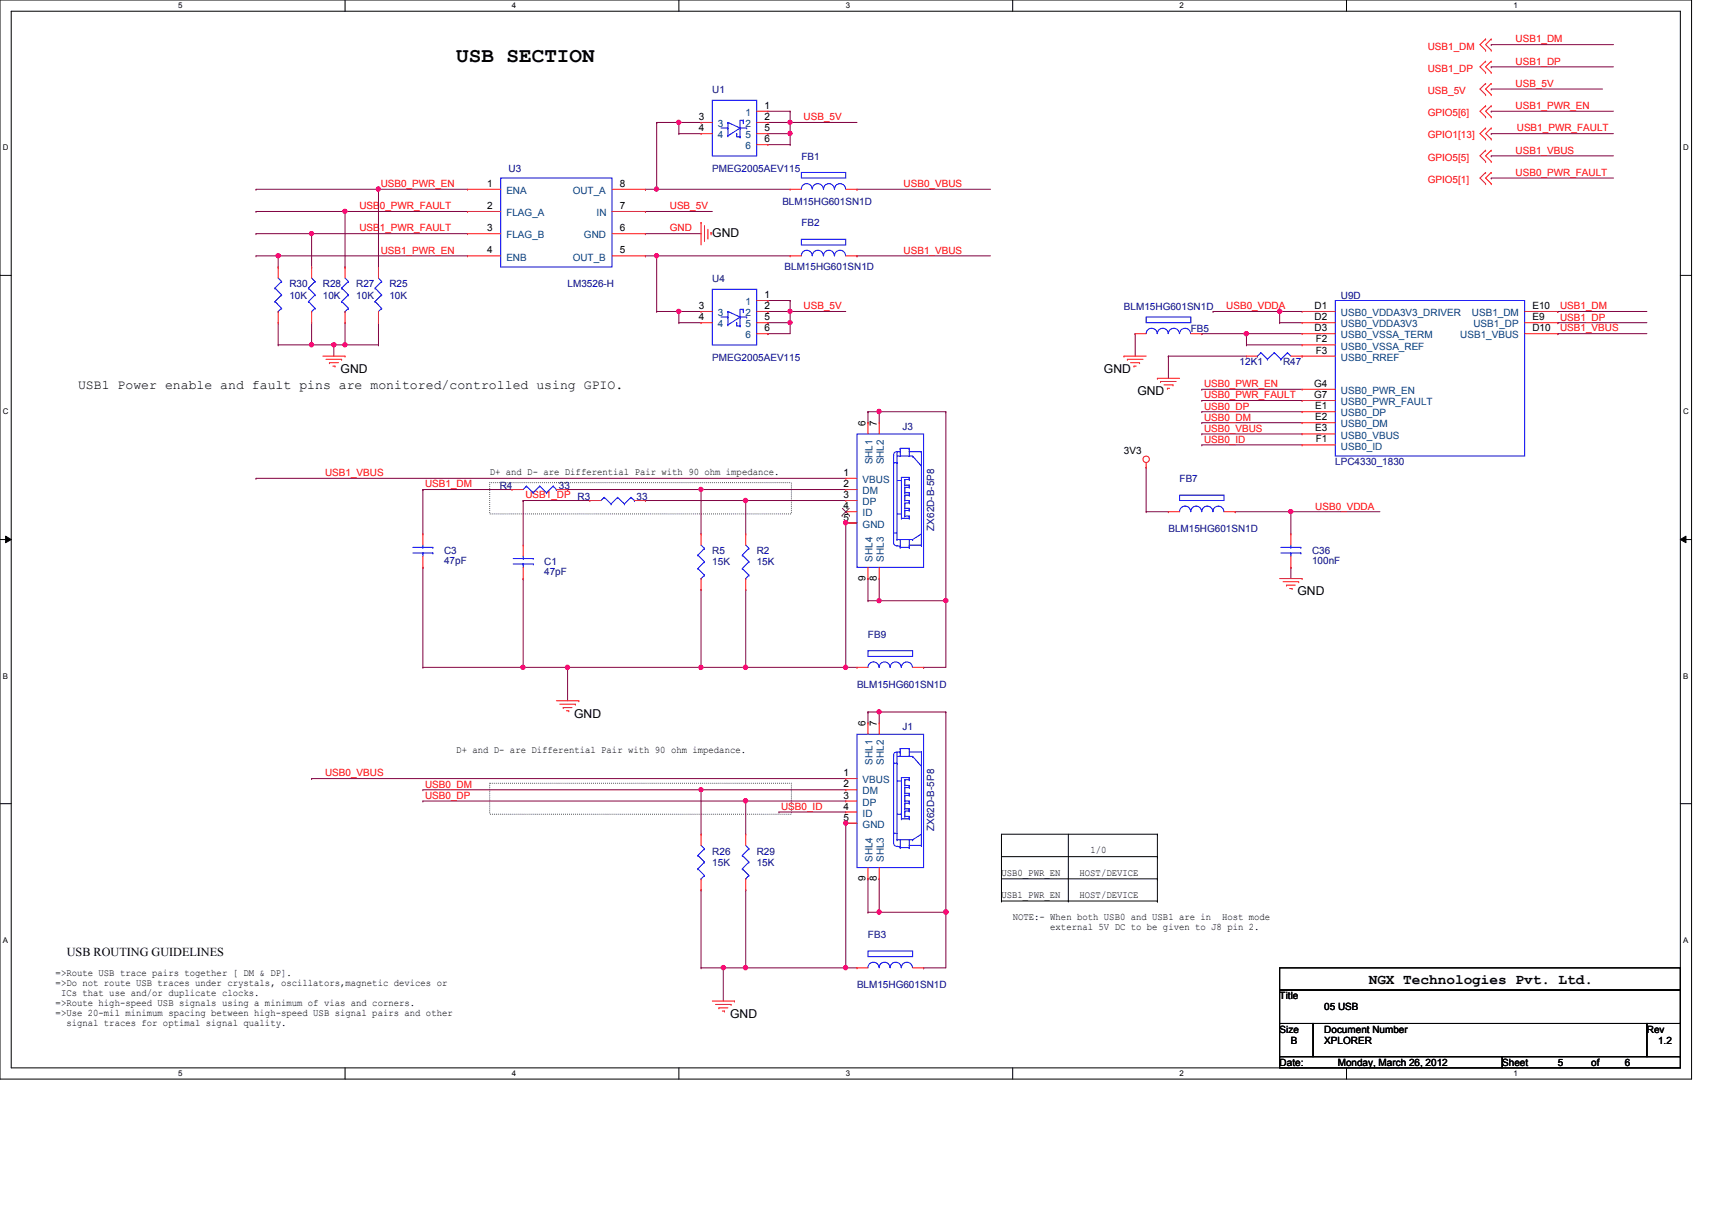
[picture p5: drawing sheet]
<svg xmlns="http://www.w3.org/2000/svg" width="297mm" height="210mm" viewBox="0 0 297 210" stroke-linecap="round" stroke-linejoin="round" font-family="sans-serif">
<path d="M0 0h293.5v187.3h-293.5zM1.9 1.9h289.6v183.4h-289.6z" fill="none" stroke="#000" stroke-width=".17"/>
<g fill="#fff">
<path d="M30.9 .2h.8v1.5h-.8z"/>
<path d="M30.9 185.5h.8v1.6h-.8z"/>
</g>
<path d="M59.9 0v1.9M59.9 185.3v2" fill="none" stroke="#000" stroke-width=".17"/>
<g fill="#fff">
<path d="M88.8 .2h.8v1.5h-.8z"/>
<path d="M88.8 185.5h.8v1.6h-.8z"/>
</g>
<path d="M117.8 0v1.9M117.8 185.3v2" fill="none" stroke="#000" stroke-width=".17"/>
<g fill="#fff">
<path d="M146.7 .2h.8v1.5h-.8z"/>
<path d="M146.7 185.5h.8v1.6h-.8z"/>
</g>
<path d="M175.7 0v1.9M175.7 185.3v2" fill="none" stroke="#000" stroke-width=".17"/>
<g fill="#fff">
<path d="M204.6 .2h.8v1.5h-.8z"/>
<path d="M204.6 185.5h.8v1.6h-.8z"/>
</g>
<path d="M233.6 0v1.9M233.6 185.3v2" fill="none" stroke="#000" stroke-width=".17"/>
<g fill="#fff">
<path d="M262.6 .2h.7v1.5h-.7z"/>
<path d="M262.6 185.5h.7v1.6h-.7z"/>
<path d="M.5 24.8h1v1.6h-1z"/>
<path d="M292 24.8h1v1.6h-1z"/>
<path d="M.5 70.7h1v1.5h-1z"/>
<path d="M292 70.7h1v1.5h-1z"/>
</g>
<path d="M0 47.8h1.9M291.5 47.8h2" fill="none" stroke="#000" stroke-width=".17"/>
<g fill="#fff">
<path d="M.5 116.5h.9v1.6h-.9z"/>
<path d="M292 116.5h.9v1.6h-.9z"/>
</g>
<path d="M0 93.6h1.9M1 93l.9 .6-.9 .6zM291.5 93.6l1-.6v1.2zM291.5 93.6h2" fill="none" stroke="#000" stroke-width=".17"/>
<path d="M1 93l.9 .6-.9 .6zM291.5 93.6l1-.6v1.2z" fill="#000"/>
<g fill="#fff">
<path d="M.5 162.4h.9v1.5h-.9z"/>
<path d="M292 162.4h.9v1.5h-.9z"/>
</g>
<g fill="none" stroke="#000" stroke-width=".17">
<path d="M0 139.5h1.9M291.5 139.5h2M173.7 156.4h.1M173.7 148.7h27.1M173.7 152.5h27.1M173.7 156.4h27.1M185.3 156.4h.1M185.3 144.8v11.6M200.8 148.7h.1M200.8 156.4h.1M200.8 152.5h.1M200.8 144.8h.1"/>
<path d="M200.8 144.8v11.6M200.8 144.8h-27.1v11.6"/>
</g>
<path d="M85 83.8h52.3v5.4h-52.3zM85 135.9h52.3v5.4h-52.3z" fill="none" stroke="#000" stroke-width=".17" stroke-dasharray="0 .3"/>
<path d="M59.9 36.7h.1M59.9 36.7v9.7M59.9 36.7h21.2M59.9 46.4h.1" fill="none" stroke="#800040" stroke-width=".17"/>
<circle cx="59.8" cy="36.7" r=".37" fill="#f0f"/>
<circle cx="59.8" cy="36.7" r=".37" fill="none" stroke="#f0f" stroke-width=".17"/>
<g fill="none" stroke="#800040" stroke-width=".17">
<path d="M112 36.7h.1M112 36.7h11.6M112 40.6h.1M112 40.6h9.6M73.4 98.5h.1M73.4 85h.1M73.4 85v7.7M73.4 98.5v17.3M73.4 85h15.4M129.4 86.9h.1M129.4 86.9h17.3M121.6 102.3h.1"/>
<path d="M121.6 102.3v13.5"/>
</g>
<circle cx="129.3" cy="86.9" r=".38" fill="#f0f"/>
<circle cx="129.3" cy="86.9" r=".38" fill="none" stroke="#f0f" stroke-width=".17"/>
<g fill="none" stroke="#800040" stroke-width=".17">
<path d="M90.8 86.9h.1M90.8 86.9h11.5M90.8 86.9v7.7M112 86.9h.1M112 86.9h17.4M121.6 85h.1M121.6 85v7.7M129.4 86.9h.1M129.4 86.9v5.8M90.8 100.4h.1M90.8 100.4v15.4M129.4 102.3h.1"/>
<path d="M129.4 102.3v13.5"/>
</g>
<circle cx="121.6" cy="84.9" r=".37" fill="#f0f"/>
<circle cx="121.6" cy="84.9" r=".37" fill="none" stroke="#f0f" stroke-width=".17"/>
<path d="M98.5 85h.1M98.5 85h23.1M164.1 104.3h.1M164.1 104.3v11.5" fill="none" stroke="#800040" stroke-width=".17"/>
<circle cx="164.1" cy="104.2" r=".37" fill="#f0f"/>
<circle cx="164.1" cy="104.2" r=".37" fill="none" stroke="#f0f" stroke-width=".17"/>
<path d="M54.1 40.6h.1M54.1 40.6h27" fill="none" stroke="#800040" stroke-width=".17"/>
<circle cx="54" cy="40.5" r=".37" fill="#f0f"/>
<circle cx="54" cy="40.5" r=".37" fill="none" stroke="#f0f" stroke-width=".17"/>
<path d="M48.3 44.4h.1M48.3 44.4h32.8M54.1 46.4h.1M54.1 40.6v5.8" fill="none" stroke="#800040" stroke-width=".17"/>
<circle cx="48.3" cy="44.4" r=".37" fill="#f0f"/>
<circle cx="48.3" cy="44.4" r=".37" fill="none" stroke="#f0f" stroke-width=".17"/>
<path d="M65.7 32.9h.1M65.7 32.9h15.4M65.7 32.9v13.5M148.7 32.9h.1M148.7 32.9h23.1M48.3 46.4h.1M48.3 44.4v2M65.7 46.4h.1M148.7 44.4h.1M148.7 44.4h23.1" fill="none" stroke="#800040" stroke-width=".17"/>
<circle cx="65.6" cy="32.8" r=".38" fill="#f0f"/>
<circle cx="65.6" cy="32.8" r=".38" fill="none" stroke="#f0f" stroke-width=".17"/>
<path d="M113.9 44.4h.1M113.9 44.4v9.7" fill="none" stroke="#800040" stroke-width=".17"/>
<circle cx="113.9" cy="44.4" r=".37" fill="#f0f"/>
<circle cx="113.9" cy="44.4" r=".37" fill="none" stroke="#f0f" stroke-width=".17"/>
<path d="M112 44.4h.1M112 44.4h1.9M44.4 83h.1M44.4 83h102.3M121.6 115.8h.1M121.6 115.8h7.8M146.7 115.8h.1M146.7 115.8h2" fill="none" stroke="#800040" stroke-width=".17"/>
<circle cx="121.6" cy="115.8" r=".38" fill="#f0f"/>
<circle cx="121.6" cy="115.8" r=".38" fill="none" stroke="#f0f" stroke-width=".17"/>
<path d="M90.8 115.8h.1M90.8 115.8h7.7" fill="none" stroke="#800040" stroke-width=".17"/>
<circle cx="90.7" cy="115.8" r=".38" fill="#f0f"/>
<circle cx="90.7" cy="115.8" r=".38" fill="none" stroke="#f0f" stroke-width=".17"/>
<path d="M73.4 115.8h.1M73.4 115.8h17.4M98.5 115.8h.1M98.5 115.8h23.1M98.5 115.8v5.8" fill="none" stroke="#800040" stroke-width=".17"/>
<circle cx="98.4" cy="115.8" r=".38" fill="#f0f"/>
<circle cx="98.4" cy="115.8" r=".38" fill="none" stroke="#f0f" stroke-width=".17"/>
<path d="M44.4 32.9h.1M44.4 36.7h.1M44.4 32.9h21.3M44.4 36.7h15.5M113.9 21.3h.1M113.9 21.3v11.6M44.4 40.6h.1M44.4 44.4h.1M44.4 40.6h9.7M44.4 44.4h3.9" fill="none" stroke="#800040" stroke-width=".17"/>
<circle cx="113.9" cy="32.8" r=".38" fill="#f0f"/>
<circle cx="113.9" cy="32.8" r=".38" fill="none" stroke="#f0f" stroke-width=".17"/>
<g fill="none" stroke="#800040" stroke-width=".17">
<path d="M112 32.9h.1M112 32.9h25.1M113.9 32.9h.1M117.8 21.3h.1M117.8 21.3h3.8M152.5 71.5h.1M152.5 71.5h11.6M121.6 85h.1M121.6 85h25.1M146.7 90.8h.1M146.7 90.8h2M160.2 115.8h.1"/>
<path d="M160.2 115.8h3.9"/>
</g>
<circle cx="152.5" cy="71.4" r=".38" fill="#f0f"/>
<circle cx="152.5" cy="71.4" r=".38" fill="none" stroke="#f0f" stroke-width=".17"/>
<path d="M152.5 158.3h.1M152.5 158.3h11.6" fill="none" stroke="#800040" stroke-width=".17"/>
<circle cx="164.1" cy="158.3" r=".38" fill="#f0f"/>
<circle cx="164.1" cy="158.3" r=".38" fill="none" stroke="#f0f" stroke-width=".17"/>
<circle cx="152.5" cy="158.3" r=".38" fill="#f0f"/>
<circle cx="152.5" cy="158.3" r=".38" fill="none" stroke="#f0f" stroke-width=".17"/>
<path d="M164.1 158.3h.1M164.1 158.3v9.7" fill="none" stroke="#800040" stroke-width=".17"/>
<circle cx="164.1" cy="158.3" r=".38" fill="#f0f"/>
<circle cx="164.1" cy="158.3" r=".38" fill="none" stroke="#f0f" stroke-width=".17"/>
<path d="M129.4 139h.1M129.4 139h17.3M121.6 154.4h.1M121.6 154.4v13.6" fill="none" stroke="#800040" stroke-width=".17"/>
<circle cx="129.3" cy="139" r=".38" fill="#f0f"/>
<circle cx="129.3" cy="139" r=".38" fill="none" stroke="#f0f" stroke-width=".17"/>
<path d="M73.4 139h.1M73.4 139h56M121.6 137.1h.1M121.6 137.1v7.7M129.4 139h.1M129.4 139v5.8M129.4 154.4h.1M129.4 154.4v13.6" fill="none" stroke="#800040" stroke-width=".17"/>
<circle cx="121.6" cy="137" r=".37" fill="#f0f"/>
<circle cx="121.6" cy="137" r=".37" fill="none" stroke="#f0f" stroke-width=".17"/>
<path d="M54.1 135.1h.1M54.1 135.1h92.6M73.4 137.1h.1M73.4 137.1h73.3M121.6 137.1h.1M146.7 168h.1M146.7 168h2M160.2 168h.1M160.2 168h3.9" fill="none" stroke="#800040" stroke-width=".17"/>
<circle cx="146.7" cy="167.9" r=".38" fill="#f0f"/>
<circle cx="146.7" cy="167.9" r=".38" fill="none" stroke="#f0f" stroke-width=".17"/>
<path d="M146.7 142.9h.1M146.7 142.9h2M146.7 142.9v25.1" fill="none" stroke="#800040" stroke-width=".17"/>
<circle cx="146.7" cy="142.8" r=".37" fill="#f0f"/>
<circle cx="146.7" cy="142.8" r=".37" fill="none" stroke="#f0f" stroke-width=".17"/>
<path d="M135.1 140.9h.1M135.1 140.9h11.6M125.5 168h.1M125.5 168h3.9" fill="none" stroke="#800040" stroke-width=".17"/>
<circle cx="125.5" cy="167.9" r=".38" fill="#f0f"/>
<circle cx="125.5" cy="167.9" r=".38" fill="none" stroke="#f0f" stroke-width=".17"/>
<path d="M125.5 168h.1M125.5 168v5.7M129.4 168h.1M129.4 168h17.3" fill="none" stroke="#800040" stroke-width=".17"/>
<circle cx="129.3" cy="167.9" r=".38" fill="#f0f"/>
<circle cx="129.3" cy="167.9" r=".38" fill="none" stroke="#f0f" stroke-width=".17"/>
<path d="M152.5 123.6h.1M152.5 123.6h11.6" fill="none" stroke="#800040" stroke-width=".17"/>
<circle cx="152.5" cy="123.5" r=".37" fill="#f0f"/>
<circle cx="152.5" cy="123.5" r=".37" fill="none" stroke="#f0f" stroke-width=".17"/>
<path d="M150.6 71.5h.1M150.6 71.5v1.9M150.6 71.5h1.9M152.5 71.5h.1M152.5 71.5v1.9M146.7 90.8h.1M146.7 90.8v25M150.6 100.4h.1M150.6 100.4v3.9" fill="none" stroke="#800040" stroke-width=".17"/>
<circle cx="146.7" cy="115.8" r=".38" fill="#f0f"/>
<circle cx="146.7" cy="115.8" r=".38" fill="none" stroke="#f0f" stroke-width=".17"/>
<circle cx="146.7" cy="90.7" r=".38" fill="#f0f"/>
<circle cx="146.7" cy="90.7" r=".38" fill="none" stroke="#f0f" stroke-width=".17"/>
<path d="M152.5 104.3h.1M152.5 104.3h11.6" fill="none" stroke="#800040" stroke-width=".17"/>
<circle cx="152.5" cy="104.2" r=".37" fill="#f0f"/>
<circle cx="152.5" cy="104.2" r=".37" fill="none" stroke="#f0f" stroke-width=".17"/>
<g fill="none" stroke="#800040" stroke-width=".17">
<path d="M113.9 44.4h.1M113.9 44.4h23.2M164.1 71.5h.1M164.1 71.5v32.8M198.8 81.1h.1M198.8 88.8h.1M198.8 88.8h3.9M198.8 81.1v7.7M223.9 88.8h.1M223.9 98.5h.1M223.9 88.8h15.5M223.9 88.8v3.9"/>
<path d="M223.9 98.5v1.9M152.5 100.4h.1M152.5 100.4v3.9M150.6 123.6h.1M150.6 123.6v1.9M152.5 123.6h.1M152.5 123.6v1.9M164.1 123.6h.1M164.1 123.6v34.7M150.6 152.5h.1M150.6 152.5v5.8M152.5 152.5h.1"/>
<path d="M152.5 152.5v5.8M121.6 168h.1M121.6 168h3.9"/>
</g>
<circle cx="223.9" cy="88.8" r=".37" fill="#f0f"/>
<circle cx="223.9" cy="88.8" r=".37" fill="none" stroke="#f0f" stroke-width=".17"/>
<path d="M216.2 57.9h.1M216.2 57.9h9.7M214.3 88.8h.1M214.3 88.8h9.6" fill="none" stroke="#800040" stroke-width=".17"/>
<circle cx="216.2" cy="57.9" r=".38" fill="#f0f"/>
<circle cx="216.2" cy="57.9" r=".38" fill="none" stroke="#f0f" stroke-width=".17"/>
<g fill="none" stroke="#800040" stroke-width=".17">
<path d="M196.9 57.9h.1M196.9 57.9v3.9M208.5 57.9h.1M208.5 57.9h7.7M216.2 59.9h.1M216.2 57.9h.1M216.2 59.9h9.7M216.2 57.9v2M222 54.1h.1M222 54.1h3.9M270.3 57.9h.1M270.3 56h.1"/>
<path d="M270.3 54.1h.1M270.3 57.9h15.4M270.3 56h15.4M270.3 54.1h15.4M208.5 75.3h.1M208.5 71.5h.1M208.5 73.4h.1M208.5 67.6h.1M208.5 69.5h.1M208.5 75.3h17.4M208.5 71.5h17.4M208.5 73.4h17.4"/>
<path d="M208.5 67.6h17.4M208.5 69.5h17.4"/>
</g>
<circle cx="222" cy="54" r=".37" fill="#f0f"/>
<circle cx="222" cy="54" r=".37" fill="none" stroke="#f0f" stroke-width=".17"/>
<g fill="none" stroke="#800040" stroke-width=".17">
<path d="M210.4 54.1h.1M210.4 54.1h11.6M222 56h.1M222 54.1h.1M222 56h3.9M222 54.1v1.9M202.7 61.8h.1M202.7 61.8h13.5M202.7 61.8v3.9M129.4 115.8h.1M129.4 115.8h17.3M150.6 104.3h.1"/>
<path d="M150.6 104.3h1.9M150.6 123.6h.1M150.6 123.6h1.9M150.6 158.3h.1M150.6 158.3h1.9"/>
</g>
<circle cx="129.3" cy="115.8" r=".38" fill="#f0f"/>
<circle cx="129.3" cy="115.8" r=".38" fill="none" stroke="#f0f" stroke-width=".17"/>
<g fill="none" stroke="#800040" stroke-width=".17">
<path d="M258.7 7.7h.1M258.7 11.6h.1M258.7 19.3h.1M258.7 7.7h21.2M258.7 11.6h21.2M258.7 19.3h21.2M258.7 23.2h.1M258.7 23.2h21.2M48.3 59.9h.1M48.3 56v3.9M48.3 59.9h5.8M54.1 59.9h.1"/>
<path d="M59.9 59.9h.1M59.9 56v3.9M65.7 56h.1M65.7 56v3.9M208.5 77.2h.1M208.5 77.2h17.4"/>
</g>
<circle cx="59.8" cy="59.8" r=".37" fill="#f0f"/>
<circle cx="59.8" cy="59.8" r=".37" fill="none" stroke="#f0f" stroke-width=".17"/>
<path d="M54.1 59.9h.1M54.1 56v3.9M59.9 59.9h5.8M65.7 59.9h.1" fill="none" stroke="#800040" stroke-width=".17"/>
<circle cx="54" cy="59.8" r=".37" fill="#f0f"/>
<circle cx="54" cy="59.8" r=".37" fill="none" stroke="#f0f" stroke-width=".17"/>
<path d="M54.1 59.9h3.8M57.9 59.9h.1M57.9 59.9v1.9" fill="none" stroke="#800040" stroke-width=".17"/>
<circle cx="57.9" cy="59.8" r=".37" fill="#f0f"/>
<circle cx="57.9" cy="59.8" r=".37" fill="none" stroke="#f0f" stroke-width=".17"/>
<path d="M137.1 21.3h.1M137.1 21.3h11.6M57.9 59.9h2M59.9 59.9h.1" fill="none" stroke="#800040" stroke-width=".17"/>
<circle cx="137" cy="21.2" r=".37" fill="#f0f"/>
<circle cx="137" cy="21.2" r=".37" fill="none" stroke="#f0f" stroke-width=".17"/>
<path d="M117.8 23.2h.1M117.8 21.3h.1M117.8 23.2h3.8M117.8 21.3v1.9" fill="none" stroke="#800040" stroke-width=".17"/>
<circle cx="117.7" cy="21.2" r=".37" fill="#f0f"/>
<circle cx="117.7" cy="21.2" r=".37" fill="none" stroke="#f0f" stroke-width=".17"/>
<path d="M113.9 21.3h.1M113.9 21.3h3.9M133.2 25.1h3.9M137.1 25.1h.1M137.1 23.2h.1M137.1 23.2v1.9" fill="none" stroke="#800040" stroke-width=".17"/>
<circle cx="137" cy="23.2" r=".38" fill="#f0f"/>
<circle cx="137" cy="23.2" r=".38" fill="none" stroke="#f0f" stroke-width=".17"/>
<path d="M133.2 19.3h3.9M137.1 19.3h.1M137.1 19.3v3.9M133.2 21.3h3.9M133.2 23.2h3.9M137.1 21.3h.1M137.1 23.2h.1M137.1 54.1h.1M137.1 54.1h9.6" fill="none" stroke="#800040" stroke-width=".17"/>
<circle cx="137" cy="54" r=".37" fill="#f0f"/>
<circle cx="137" cy="54" r=".37" fill="none" stroke="#f0f" stroke-width=".17"/>
<path d="M117.8 54.1h.1M117.8 56h.1M117.8 54.1h3.8M117.8 56h3.8M117.8 54.1v1.9" fill="none" stroke="#800040" stroke-width=".17"/>
<circle cx="117.7" cy="54" r=".37" fill="#f0f"/>
<circle cx="117.7" cy="54" r=".37" fill="none" stroke="#f0f" stroke-width=".17"/>
<path d="M113.9 54.1h.1M113.9 54.1h3.9M133.2 57.9h.1M137.1 56h.1M137.1 56v1.9h-3.9" fill="none" stroke="#800040" stroke-width=".17"/>
<circle cx="137" cy="56" r=".37" fill="#f0f"/>
<circle cx="137" cy="56" r=".37" fill="none" stroke="#f0f" stroke-width=".17"/>
<g fill="none" stroke="#800040" stroke-width=".17">
<path d="M258.7 15.5h.1M258.7 15.5h19.3M258.7 27.1h.1M258.7 30.9h.1M258.7 27.1h21.2M258.7 30.9h21.2M133.2 52.2h.1M133.2 54.1h.1M133.2 56h.1M133.2 52.2h3.9M133.2 54.1h3.9M137.1 52.2h.1"/>
<path d="M137.1 54.1h.1M137.1 52.2v3.8h-3.9"/>
</g>
<g fill="none" stroke="#f00" stroke-width=".17">
<path d="M131.3 19.3h1.9M133.2 19.3h.1M257.7 6.8h.1M257.7 8.7h.1M257.7 10.6h.1M257.7 12.6h.1M257.7 18.4h.1M257.7 14.5h.1M257.7 16.4h.1M257.7 6.8l-.9 .9 .9 1M257.7 10.6l-.9 1 .9 1M257.7 18.4l-.9 .9 .9 1"/>
<path d="M257.7 14.5l-.9 1 .9 .9M258.7 6.8h.1M258.7 8.7h.1M258.7 10.6h.1M258.7 12.6h.1M258.7 18.4h.1M258.7 14.5h.1M258.7 16.4h.1M258.7 6.8l-1 .9 1 1M258.7 10.6l-1 1 1 1M258.7 18.4l-1 .9 1 1M258.7 14.5l-1 1 1 .9"/>
<path d="M81.1 32.9h.1M81.1 36.7h.1M81.1 32.9h5.8M81.1 36.7h5.8M106.2 32.9h5.8M106.2 36.7h5.8M112 36.7h.1M112 32.9h.1M121.6 38.6h.1M121.6 21.3h.1M121.6 23.2h.1M121.6 38.6v3.9"/>
<path d="M121.6 21.3h2M121.6 23.2h2M122.2 39.2h.1M122.2 39.2v2.7M122.8 39.8v1.5M131.3 21.3h1.9M131.3 23.2h1.9M131.3 25.1h1.9M133.2 21.3h.1M133.2 23.2h.1M133.2 25.1h.1M137.1 32.9h.1"/>
<path d="M137.1 32.9h1.9M146.7 32.9h2M148.7 32.9h.1M257.7 20.3h.1M257.7 22.2h.1M257.7 24.1h.1M257.7 29.9h.1M257.7 31.9h.1M257.7 26.1h.1M257.7 28h.1M257.7 22.2l-.9 1 .9 .9M257.7 29.9l-.9 1 .9 1"/>
<path d="M257.7 26.1l-.9 1 .9 .9M258.7 20.3h.1M258.7 22.2h.1M258.7 24.1h.1M258.7 29.9h.1M258.7 31.9h.1M258.7 26.1h.1M258.7 28h.1M258.7 22.2l-1 1 1 .9M258.7 29.9l-1 1 1 1M258.7 26.1l-1 1 1 .9M48.3 46.4h.1"/>
<path d="M48.3 56h.1M48.3 46.4v1.9M48.3 54.1v1.9M54.1 46.4h.1M54.1 56h.1M54.1 46.4v1.9M54.1 54.1v1.9M59.9 46.4h.1M59.9 56h.1M59.9 46.4v1.9M59.9 54.1v1.9M65.7 46.4h.1"/>
<path d="M65.7 56h.1M65.7 46.4v1.9M65.7 54.1v1.9M81.1 40.6h.1M81.1 44.4h.1M81.1 44.4h5.8M81.1 40.6h5.8M106.2 44.4h5.8M106.2 40.6h5.8M112 44.4h.1M112 40.6h.1M121.6 54.1h.1"/>
<path d="M121.6 56h.1M121.6 54.1h2M121.6 56h2M122.8 41.3h.1M123.4 40.3h.1M123.4 40.3v.5M131.3 52.2h1.9M131.3 54.1h1.9M131.3 56h1.9M131.3 57.9h1.9M133.2 52.2h.1M133.2 54.1h.1"/>
<path d="M133.2 56h.1M133.2 57.9h.1M137.1 44.4h.1M137.1 44.4h1.9M146.7 44.4h2M148.7 44.4h.1M196.9 57.9h.1M196.9 57.9h1.9M206.6 57.9h1.9M208.5 57.9h.1M225.9 54.1h.1M225.9 56h.1"/>
<path d="M225.9 57.9h.1M225.9 59.9h.1M225.9 54.1h5.7M225.9 56h5.7M225.9 57.9h5.7M225.9 59.9h5.7M264.5 54.1h5.8M264.5 56h5.8M264.5 57.9h5.8M270.3 57.9h.1M270.3 56h.1M270.3 54.1h.1"/>
<path d="M56 61.8h3.9M56.6 62.4h2.7M57.1 62.9h.1M57.1 62.9h1.6M57.7 63.5h.4M58.1 63.5h.1M59.3 62.4h.1M59.9 61.8h.1M150.6 73.4h.1M150.6 73.4v1.9M152.5 73.4h.1M152.5 73.4v1.9"/>
<path d="M195 61.8h.1M195 61.8h3.8M195.6 62.4h.1M195.6 62.4h2.7M196.1 62.9h1.6M196.7 63.5h.1M196.7 63.5h.4M197.7 62.9h.1M200.8 65.7h.1M200.8 65.7h3.8M201.3 66.2h.1M201.3 66.2h2.7"/>
<path d="M201.9 66.8h1.6M202.5 67.4h.1M202.5 67.4h.4M203.5 66.8h.1M216.2 61.8h.1M216.2 61.8h1.9M223.9 61.8h7.7M225.9 61.8h.1M225.9 71.5h.1M225.9 73.4h.1M225.9 75.3h.1M225.9 77.2h.1"/>
<path d="M225.9 67.6h.1M225.9 69.5h.1M225.9 71.5h5.7M225.9 73.4h5.7M225.9 75.3h5.7M225.9 77.2h5.7M225.9 67.6h5.7M225.9 69.5h5.7M73.4 92.7h.1M73.4 98.5h.1M73.4 92.7v1.9M73.4 96.5v2"/>
<path d="M88.8 85h.1M88.8 85h2M90.8 94.6h.1M90.8 94.6v1.9M90.8 98.5v1.9M96.5 85h2M98.5 85h.1M102.3 86.9h.1M102.3 86.9h2M110.1 86.9h1.9M112 86.9h.1M121.6 92.7h.1"/>
<path d="M121.6 92.7v1.9M129.4 92.7h.1M129.4 92.7v1.9M146.7 83h.1M146.7 85h.1M146.7 86.9h.1M146.7 88.8h.1M146.7 90.8h.1M146.7 86.9h2M146.7 88.8h2M146.7 85h2M146.7 83h2"/>
<path d="M146.7 90.8h2M150.6 98.5v1.9M152.5 98.5v1.9M198.8 81.1h.1M198.8 80.3v.8M202.7 88.8h.1M202.7 88.8h1.9M212.3 88.8h2M214.3 88.8h.1M223.9 92.7h.1M223.9 98.5h.1M223.9 92.7v1.9"/>
<path d="M223.9 96.5v2M90.8 100.4h.1M121.6 102.3h.1M121.6 100.4v1.9M129.4 102.3h.1M129.4 100.4v1.9M148.7 115.8h.1M148.7 115.8h1.9M150.6 100.4h.1M152.5 100.4h.1M158.3 115.8h1.9M160.2 115.8h.1"/>
<path d="M222 100.4h3.9M222.6 101h2.7M223.2 101.6h.1M223.2 101.6h1.5M223.7 102.2h.5M224.2 102.2h.1M225.3 101h.1M225.9 100.4h.1M96.5 121.6h3.9M97.1 122.2h2.7M97.7 122.8h.1M97.7 122.8h1.5"/>
<path d="M98.3 123.4h.4M98.7 123.4h.1M99.8 122.2h.1M100.4 121.6h.1M146.7 135.1h.1M146.7 137.1h.1M146.7 139h.1M146.7 135.1h2M146.7 137.1h2M146.7 139h2M150.6 125.5h.1M150.6 125.5v1.9"/>
<path d="M152.5 125.5h.1M152.5 125.5v1.9M121.6 144.8h.1M121.6 154.4h.1M121.6 144.8v1.9M121.6 152.5v1.9M129.4 144.8h.1M129.4 154.4h.1M129.4 144.8v1.9M129.4 152.5v1.9M146.7 140.9h.1M146.7 142.9h.1"/>
<path d="M146.7 140.9h2M146.7 142.9h2M150.6 152.5h.1M150.6 150.6v1.9M152.5 152.5h.1M152.5 150.6v1.9M123.6 173.7h3.8M124.1 174.3h2.7M124.7 174.9h.1M124.7 174.9h1.6M125.3 175.5h.4M125.7 175.5h.1"/>
<path d="M126.8 174.3h.1M127.4 173.7h.1M148.7 168h.1M148.7 168h1.9M158.3 168h1.9M160.2 168h.1"/>
<circle cx="198.8" cy="79.7" r=".56"/>
</g>
<path d="M222 168h69.5v3.8h-69.5zM222 171.8h69.5v5.8h-69.5zM222 177.6h5.8v5.8h-5.8zM227.8 177.6h57.9v5.8h-57.9zM285.7 177.6h5.8v5.8h-5.8zM222 183.4h38.6v1.9h-38.6zM260.6 183.4h30.9v1.9h-30.9z" fill="none" stroke="#000" stroke-width=".17"/>
<g fill="none" stroke="#00f" stroke-width=".17">
<path d="M123.6 17.4h7.7v9.7h-7.7zM86.9 30.9h19.3v15.5h-19.3zM125.1 22.2h1.2M126.3 23.6h.1M126.3 21.3h.1M126.3 22.2h.1M126.3 21.3v2.3M126.3 21.3l2.1 .9M127.8 23.2h.1M127.8 23.2v.5h.6M128.4 22.2h.1M128.4 23.7h.1"/>
<path d="M128.4 22.2l-2.1 1.4M128.4 22.2h1.1M128.9 20.9h.1M128.9 20.9h-.5v2.8M128.9 20.9v.6M129.5 22.2h.1M139 29.9h7.7v1h-7.7zM140.9 32.8a.93 .93 0 0 0-1-.9 .93 .93 0 0 0-.9 1M142.8 32.8a.95 .95 0 0 0-.9-.9 .95 .95 0 0 0-1 1M144.7 32.8a.93 .93 0 0 0-.9-.9 .93 .93 0 0 0-.9 1M146.7 32.8a.95 .95 0 0 0-1-.9 .95 .95 0 0 0-.9 1M47.7 50h.1"/>
<path d="M47.7 52.3h.1M47.7 50l1.2 1.2M47.7 52.3l1.2 1.2M48.3 54.1h.1M48.3 48.3l.6 .6M48.9 48.9h.1M48.9 51.2h.1M48.9 53.5h.1M48.9 48.9l-1.2 1.1M48.9 51.2l-1.2 1.1M48.9 53.5l-.6 .6M53.5 50h.1"/>
<path d="M53.5 52.3h.1M53.5 50l1.2 1.2M53.5 52.3l1.2 1.2M54.1 54.1h.1M54.1 48.3l.6 .6M54.7 48.9h.1M54.7 51.2h.1M54.7 53.5h.1M54.7 48.9l-1.2 1.1M54.7 51.2l-1.2 1.1M54.7 53.5l-.6 .6M59.3 50h.1"/>
<path d="M59.3 52.3h.1M59.3 50l1.2 1.2M59.3 52.3l1.2 1.2M59.9 54.1h.1M59.9 48.3l.6 .6M60.5 48.9h.1M60.5 51.2h.1M60.5 53.5h.1M60.5 48.9l-1.2 1.1M60.5 51.2l-1.2 1.1M60.5 53.5l-.6 .6M65.1 50h.1"/>
<path d="M65.1 52.3h.1M65.1 50l1.1 1.2M65.1 52.3l1.1 1.2M65.7 54.1h.1M65.7 48.3l.5 .6M66.2 48.9h.1M66.2 51.2h.1M66.2 53.5h.1M66.2 48.9l-1.1 1.1M66.2 51.2l-1.1 1.1M66.2 53.5l-.5 .6M123.6 50.2h7.7v9.7h-7.7z"/>
<path d="M125.1 55h1.2M126.3 56.4h.1M126.3 54.1h.1M126.3 55h.1M126.3 54.1v2.3M126.3 54.1l2.1 .9M127.8 56h.1M127.8 56v.6h.6M128.4 55h.1M128.4 56.6h.1M128.4 55l-2.1 1.4M128.4 55h1.1"/>
<path d="M128.9 53.7h.1M128.9 53.7h-.5v2.9M128.9 53.7v.6M129.5 55h.1M139 41.5h7.7v1h-7.7zM139 44.4a.93 .93 0 0 1 1-1 .93 .93 0 0 1 .9 1M140.9 44.4a.95 .95 0 0 1 1-1 .95 .95 0 0 1 .9 1M142.9 44.4a.93 .93 0 0 1 .9-1 .93 .93 0 0 1 .9 1M144.8 44.4a.95 .95 0 0 1 .9-1 .95 .95 0 0 1 1 1M198.8 55h7.8v1h-7.8zM198.8 57.9a.95 .95 0 0 1 1-.9 .95 .95 0 0 1 .9 .9M200.8 57.9a.93 .93 0 0 1 .9-.9 .93 .93 0 0 1 .9 .9"/>
<path d="M202.7 57.9a.95 .95 0 0 1 .9-.9 .95 .95 0 0 1 1 .9M204.6 57.9a.95 .95 0 0 1 1-.9 .95 .95 0 0 1 .9 .9M231.6 52.2h32.9v27h-32.9zM148.7 75.3h11.5v23.2h-11.5zM155 79h.1M155 79v15.2a.54 .54 0 0 0 .7 .5M155.6 78.4v15.2M155.6 79.2h2.7M155.7 78.4a.53 .53 0 0 0-.7 .6M155.8 78.4h.4M156.2 77.8h.1M156.2 78.4h.1"/>
<path d="M156.2 77.8v1.4M156.2 77.8h1.5M157.7 77.8h.1M157.7 77.8v1.4M157.7 78.4h2.2M158.3 79.2h.1M158.3 79.2l1.6 1.7M159.9 78.4h.1M159.9 78.4v16.2M218.1 61.8h.1M218.7 61.2h.1M218.7 61.2l1.2 1.2"/>
<path d="M218.7 61.2l-.6 .6M219.9 62.4h.1M221.1 61.2h.1M221.1 61.2l1.1 1.2M221.1 61.2l-1.2 1.2M222.2 62.4h.1M223.4 61.2h.1M223.4 61.2l.5 .6M223.4 61.2l-1.2 1.2M71.6 96h3.5M71.6 95h3.5M73.4 95h.1"/>
<path d="M73.4 96h.1M73.4 94.6v.4M73.4 96v.5M75.1 96h.1M75.1 95h.1M89 97.9h3.5M89 96.9h3.5M90.8 96.9h.1M90.8 97.9h.1M90.8 96.5v.4M90.8 97.9v.6M91.3 84.4h.1"/>
<path d="M91.3 84.4l-.5 .6M91.3 84.4l1.2 1.1M92.5 85.5h.1M92.5 97.9h.1M92.5 96.9h.1M93.6 84.4h.1M93.6 84.4l-1.1 1.1M93.6 84.4l1.2 1.1M94.8 85.5h.1M96 84.4h.1M96 84.4l-1.2 1.1M96 84.4l.5 .6"/>
<path d="M96.5 85h.1M104.8 86.3h.1M104.8 86.3l-.5 .6M104.8 86.3l1.2 1.2M106 87.5h.1M107.1 86.3h.1M107.1 86.3l-1.1 1.2M107.1 86.3l1.2 1.2M108.3 87.5h.1M109.5 86.3h.1M109.5 86.3l-1.2 1.2M109.5 86.3l.6 .6"/>
<path d="M110.1 86.9h.1M121.1 96.4h.1M121.1 98.7h.1M121.1 96.4l1.1 1.1M121.1 98.7l1.1 1.1M121.6 94.6l.6 .6M122.2 95.2h.1M122.2 97.5h.1M122.2 99.8h.1M122.2 95.2l-1.1 1.2M122.2 97.5l-1.1 1.2M122.2 99.8l-.6 .6"/>
<path d="M128.8 96.4h.1M128.8 98.7h.1M128.8 96.4l1.1 1.1M128.8 98.7l1.1 1.1M129.4 94.6l.5 .6M129.9 95.2h.1M129.9 97.5h.1M129.9 99.8h.1M129.9 95.2l-1.1 1.2M129.9 97.5l-1.1 1.2M129.9 99.8l-.5 .6M155 80.3h.1"/>
<path d="M155 92.5h.1M155 80.3h.6M155 92.5h.6M155.6 93.6h.1M155.6 80.3h.1M155.6 93.6h2.7M155.6 83.4h.8M155.6 89.2h.8M155.8 94.8h.4M156.2 95h.1M156.2 94.8h.1M156.2 95h1.5"/>
<path d="M156.2 93.6v1.4M156.4 83.4h.1M156.4 89.2h.1M156.4 82.8h.1M156.4 90h.1M156.4 82.8v7.2M156.4 90h1.3M156.4 82.8h1.3M157 83.2h.1M157 84.6h.1M157 84.2h.1M157 85.5h.1"/>
<path d="M157 85.9h.1M157 86.9h.1M157 87.3h.1M157 88.2h.1M157 89.6h.1M157 88.6h.1M157 83.2v1M157 84.6v.9M157 85.9v1M157 87.3v.9M157 88.6v1M157 83.2h.7"/>
<path d="M157 84.6h.7M157 84.2h.7M157 85.5h.7M157 85.9h.7M157 86.9h.7M157 88.2h.7M157 87.3h.7M157 89.6h.7M157 88.6h.7M157.7 95h.1M157.7 84.2h.1M157.7 84.6h.1"/>
<path d="M157.7 85.5h.1M157.7 85.9h.1M157.7 86.9h.1M157.7 87.3h.1M157.7 88.2h.1M157.7 88.6h.1M157.7 89.6h.1M157.7 90h.1M157.7 83.2h.1M157.7 82.8h.1M157.7 82.8v.4M157.7 84.2v.4"/>
<path d="M157.7 85.5v.4M157.7 86.9v.4M157.7 88.2v.4M157.7 89.6v.4M157.7 93.6v1.4M157.7 94.6h2.2M158.3 93.6h.1M159.9 94.6h.1M159.9 92.7h.1M159.9 80.9h.1M159.9 92.7l-1.6 .9M204.6 85.9h7.7v1h-7.7z"/>
<path d="M204.6 88.8a.95 .95 0 0 1 1-1 .95 .95 0 0 1 .9 1M206.6 88.8a.93 .93 0 0 1 .9-1 .93 .93 0 0 1 .9 1M208.5 88.8a.95 .95 0 0 1 .9-1 .95 .95 0 0 1 1 1M210.4 88.8a.93 .93 0 0 1 1-1 .93 .93 0 0 1 .9 1M222.2 96h3.5M222.2 95h3.5M223.9 95h.1M223.9 96h.1M223.9 94.6v.4M223.9 96v.5M225.7 96h.1M225.7 95h.1"/>
<path d="M121.6 100.4h.1M129.4 100.4h.1M150.6 112.9h7.7v1h-7.7zM150.6 115.8a.95 .95 0 0 1 .9-.9 .95 .95 0 0 1 1 .9M152.5 115.8a.93 .93 0 0 1 1-.9 .93 .93 0 0 1 .9 .9M154.4 115.8a.95 .95 0 0 1 1-.9 .95 .95 0 0 1 .9 .9M156.4 115.8a.95 .95 0 0 1 .9-.9 .95 .95 0 0 1 1 .9M148.7 127.4h11.5v23.2h-11.5zM155 132.5h.1M155 131.1h.1M155 131.1v15.2a.54 .54 0 0 0 .7 .6M155 132.5h.6"/>
<path d="M155.6 132.5h.1M155.6 130.5v15.3M155.6 131.3h2.7M155.6 135.6h.8M155.7 130.5a.54 .54 0 0 0-.7 .6M155.8 130.5h.4M156.2 129.9h.1M156.2 130.5h.1M156.2 129.9v1.4M156.2 129.9h1.5M156.4 135.6h.1M156.4 135h.1"/>
<path d="M156.4 135v7.1M156.4 135h1.3M157 135.3h.1M157 136.7h.1M157 136.3h.1M157 137.7h.1M157 138h.1M157 139h.1M157 139.4h.1M157 135.3h.7M157 136.7h.7M157 135.3v1"/>
<path d="M157 136.7v1M157 138v1M157 139.4v1M157 136.3h.7M157 137.7h.7M157 138h.7M157 139h.7M157 139.4h.7M157.7 129.9h.1M157.7 136.3h.1M157.7 136.7h.1M157.7 137.7h.1"/>
<path d="M157.7 138h.1M157.7 139h.1M157.7 139.4h.1M157.7 135.3h.1M157.7 135h.1M157.7 129.9v1.4M157.7 135v.3M157.7 136.3v.4M157.7 137.7v.3M157.7 139v.4M157.7 130.5h2.2M158.3 131.3h.1"/>
<path d="M158.3 131.3l1.6 1.7M159.9 133h.1M159.9 130.5h.1M159.9 130.5v16.2M121.1 148.5h.1M121.1 150.8h.1M121.1 148.5l1.1 1.1M121.1 150.8l1.1 1.1M121.6 152.5h.1M121.6 146.7l.6 .6M122.2 147.3h.1M122.2 149.6h.1"/>
<path d="M122.2 151.9h.1M122.2 147.3l-1.1 1.2M122.2 149.6l-1.1 1.2M122.2 151.9l-.6 .6M128.8 148.5h.1M128.8 150.8h.1M128.8 148.5l1.1 1.1M128.8 150.8l1.1 1.1M129.4 152.5h.1M129.4 146.7l.5 .6M129.9 147.3h.1M129.9 149.6h.1"/>
<path d="M129.9 151.9h.1M129.9 147.3l-1.1 1.2M129.9 149.6l-1.1 1.2M129.9 151.9l-.5 .6M155 144.6h.1M155 144.6h.6M155.6 145.8h.1M155.6 145.8h2.7M155.6 141.3h.8M155.8 146.9h.4M156.2 147.1h.1M156.2 146.9h.1"/>
<path d="M156.2 145.8v1.3M156.2 147.1h1.5M156.4 141.3h.1M156.4 142.1h.1M156.4 142.1h1.3M157 140.4h.1M157 141.7h.1M157 140.8h.1M157 140.8v.9M157 140.4h.7M157 141.7h.7M157 140.8h.7"/>
<path d="M157.7 147.1h.1M157.7 140.4h.1M157.7 140.8h.1M157.7 141.7h.1M157.7 142.1h.1M157.7 140.4v.4M157.7 141.7v.4M157.7 145.8v1.3M157.7 146.7h2.2M158.3 145.8h.1M159.9 146.7h.1M159.9 144.8h.1"/>
<path d="M159.9 144.8l-1.6 1M150.6 165.1h7.7v.9h-7.7zM152.5 167.9a.95 .95 0 0 0-1-.9 .95 .95 0 0 0-.9 1M154.4 167.9a.93 .93 0 0 0-1-.9 .93 .93 0 0 0-.9 1M156.3 167.9a.95 .95 0 0 0-.9-.9 .95 .95 0 0 0-1 1M158.3 167.9a.95 .95 0 0 0-1-.9 .95 .95 0 0 0-.9 1"/>
</g>
<path d="M146.1 89.5h.1M146.1 88.2l1.3 1.3M147.3 88.2l-1.2 1.3M147.4 89.5h.1" fill="none" stroke="#804000" stroke-width=".17"/>
<circle cx="59.8" cy="36.7" r=".37" fill="#f0f"/>
<circle cx="59.8" cy="36.7" r=".37" fill="none" stroke="#f0f" stroke-width=".17"/>
<circle cx="129.3" cy="86.9" r=".38" fill="#f0f"/>
<circle cx="129.3" cy="86.9" r=".38" fill="none" stroke="#f0f" stroke-width=".17"/>
<circle cx="121.6" cy="84.9" r=".37" fill="#f0f"/>
<circle cx="121.6" cy="84.9" r=".37" fill="none" stroke="#f0f" stroke-width=".17"/>
<circle cx="164.1" cy="104.2" r=".37" fill="#f0f"/>
<circle cx="164.1" cy="104.2" r=".37" fill="none" stroke="#f0f" stroke-width=".17"/>
<circle cx="54" cy="40.5" r=".37" fill="#f0f"/>
<circle cx="54" cy="40.5" r=".37" fill="none" stroke="#f0f" stroke-width=".17"/>
<circle cx="48.3" cy="44.4" r=".37" fill="#f0f"/>
<circle cx="48.3" cy="44.4" r=".37" fill="none" stroke="#f0f" stroke-width=".17"/>
<circle cx="65.6" cy="32.8" r=".38" fill="#f0f"/>
<circle cx="65.6" cy="32.8" r=".38" fill="none" stroke="#f0f" stroke-width=".17"/>
<circle cx="113.9" cy="44.4" r=".37" fill="#f0f"/>
<circle cx="113.9" cy="44.4" r=".37" fill="none" stroke="#f0f" stroke-width=".17"/>
<circle cx="121.6" cy="115.8" r=".38" fill="#f0f"/>
<circle cx="121.6" cy="115.8" r=".38" fill="none" stroke="#f0f" stroke-width=".17"/>
<circle cx="90.7" cy="115.8" r=".38" fill="#f0f"/>
<circle cx="90.7" cy="115.8" r=".38" fill="none" stroke="#f0f" stroke-width=".17"/>
<circle cx="98.4" cy="115.8" r=".38" fill="#f0f"/>
<circle cx="98.4" cy="115.8" r=".38" fill="none" stroke="#f0f" stroke-width=".17"/>
<circle cx="113.9" cy="32.8" r=".38" fill="#f0f"/>
<circle cx="113.9" cy="32.8" r=".38" fill="none" stroke="#f0f" stroke-width=".17"/>
<circle cx="152.5" cy="71.4" r=".38" fill="#f0f"/>
<circle cx="152.5" cy="71.4" r=".38" fill="none" stroke="#f0f" stroke-width=".17"/>
<circle cx="164.1" cy="158.3" r=".38" fill="#f0f"/>
<circle cx="164.1" cy="158.3" r=".38" fill="none" stroke="#f0f" stroke-width=".17"/>
<circle cx="152.5" cy="158.3" r=".38" fill="#f0f"/>
<circle cx="152.5" cy="158.3" r=".38" fill="none" stroke="#f0f" stroke-width=".17"/>
<circle cx="164.1" cy="158.3" r=".38" fill="#f0f"/>
<circle cx="164.1" cy="158.3" r=".38" fill="none" stroke="#f0f" stroke-width=".17"/>
<circle cx="129.3" cy="139" r=".38" fill="#f0f"/>
<circle cx="129.3" cy="139" r=".38" fill="none" stroke="#f0f" stroke-width=".17"/>
<circle cx="121.6" cy="137" r=".37" fill="#f0f"/>
<circle cx="121.6" cy="137" r=".37" fill="none" stroke="#f0f" stroke-width=".17"/>
<circle cx="146.7" cy="167.9" r=".38" fill="#f0f"/>
<circle cx="146.7" cy="167.9" r=".38" fill="none" stroke="#f0f" stroke-width=".17"/>
<circle cx="146.7" cy="142.8" r=".37" fill="#f0f"/>
<circle cx="146.7" cy="142.8" r=".37" fill="none" stroke="#f0f" stroke-width=".17"/>
<circle cx="125.5" cy="167.9" r=".38" fill="#f0f"/>
<circle cx="125.5" cy="167.9" r=".38" fill="none" stroke="#f0f" stroke-width=".17"/>
<circle cx="129.3" cy="167.9" r=".38" fill="#f0f"/>
<circle cx="129.3" cy="167.9" r=".38" fill="none" stroke="#f0f" stroke-width=".17"/>
<circle cx="152.5" cy="123.5" r=".37" fill="#f0f"/>
<circle cx="152.5" cy="123.5" r=".37" fill="none" stroke="#f0f" stroke-width=".17"/>
<circle cx="146.7" cy="115.8" r=".38" fill="#f0f"/>
<circle cx="146.7" cy="115.8" r=".38" fill="none" stroke="#f0f" stroke-width=".17"/>
<circle cx="146.7" cy="90.7" r=".38" fill="#f0f"/>
<circle cx="146.7" cy="90.7" r=".38" fill="none" stroke="#f0f" stroke-width=".17"/>
<circle cx="152.5" cy="104.2" r=".37" fill="#f0f"/>
<circle cx="152.5" cy="104.2" r=".37" fill="none" stroke="#f0f" stroke-width=".17"/>
<circle cx="223.9" cy="88.8" r=".37" fill="#f0f"/>
<circle cx="223.9" cy="88.8" r=".37" fill="none" stroke="#f0f" stroke-width=".17"/>
<circle cx="216.2" cy="57.9" r=".38" fill="#f0f"/>
<circle cx="216.2" cy="57.9" r=".38" fill="none" stroke="#f0f" stroke-width=".17"/>
<circle cx="222" cy="54" r=".37" fill="#f0f"/>
<circle cx="222" cy="54" r=".37" fill="none" stroke="#f0f" stroke-width=".17"/>
<circle cx="129.3" cy="115.8" r=".38" fill="#f0f"/>
<circle cx="129.3" cy="115.8" r=".38" fill="none" stroke="#f0f" stroke-width=".17"/>
<circle cx="59.8" cy="59.8" r=".37" fill="#f0f"/>
<circle cx="59.8" cy="59.8" r=".37" fill="none" stroke="#f0f" stroke-width=".17"/>
<circle cx="54" cy="59.8" r=".37" fill="#f0f"/>
<circle cx="54" cy="59.8" r=".37" fill="none" stroke="#f0f" stroke-width=".17"/>
<circle cx="57.9" cy="59.8" r=".37" fill="#f0f"/>
<circle cx="57.9" cy="59.8" r=".37" fill="none" stroke="#f0f" stroke-width=".17"/>
<circle cx="137" cy="21.2" r=".37" fill="#f0f"/>
<circle cx="137" cy="21.2" r=".37" fill="none" stroke="#f0f" stroke-width=".17"/>
<circle cx="117.7" cy="21.2" r=".37" fill="#f0f"/>
<circle cx="117.7" cy="21.2" r=".37" fill="none" stroke="#f0f" stroke-width=".17"/>
<circle cx="137" cy="23.2" r=".38" fill="#f0f"/>
<circle cx="137" cy="23.2" r=".38" fill="none" stroke="#f0f" stroke-width=".17"/>
<circle cx="137" cy="54" r=".37" fill="#f0f"/>
<circle cx="137" cy="54" r=".37" fill="none" stroke="#f0f" stroke-width=".17"/>
<circle cx="117.7" cy="54" r=".37" fill="#f0f"/>
<circle cx="117.7" cy="54" r=".37" fill="none" stroke="#f0f" stroke-width=".17"/>
<circle cx="137" cy="56" r=".37" fill="#f0f"/>
<circle cx="137" cy="56" r=".37" fill="none" stroke="#f0f" stroke-width=".17"/>
<text font-size="3.6" x="79.2" y="10.8">USB SECTION</text>
<text font-size="2.5" x="237.4" y="170.8">NGX Technologies Pvt. Ltd.</text>
<text font-size="2.3" x="13.5" y="67.5">USB1 Power enable and fault pins are monitored/controlled using GPIO.</text>
<g font-size="2.1">
<text x="123.6" y="41.1">GND</text>
<text x="59.1" y="64.7">GND</text>
<text x="191.5" y="64.7">GND</text>
<text x="197.3" y="68.6">GND</text>
<text x="225.1" y="103.3">GND</text>
<text x="99.6" y="124.5">GND</text>
<text x="11.6" y="166">USB ROUTING GUIDELINES</text>
<text x="126.7" y="176.7">GND</text>
</g>
<g font-size="1.7" fill="#f00">
<text x="247.7" y="8.6">USB1_DM</text>
<text x="262.9" y="7.4">USB1_DM</text>
<text x="262.9" y="11.2">USB1_DP</text>
<text x="247.7" y="12.4">USB1_DP</text>
<text x="247.7" y="16.3">USB_5V</text>
<text x="262.9" y="15.1">USB_5V</text>
<text x="139.4" y="20.9">USB_5V</text>
<text x="247.7" y="20.2">GPIO5[6]</text>
<text x="262.9" y="18.9">USB1_PWR_EN</text>
<text x="263.1" y="22.8">USB1_PWR_FAULT</text>
<text x="247.7" y="24">GPIO1[13]</text>
<text x="247.7" y="27.9">GPIO5[5]</text>
<text x="262.9" y="26.7">USB1_VBUS</text>
<text x="66" y="32.5">USB0_PWR_EN</text>
<text x="156.8" y="32.5">USB0_VBUS</text>
<text x="247.7" y="31.7">GPIO5[1]</text>
<text x="262.9" y="30.5">USB0_PWR_FAULT</text>
<text x="62.4" y="36.3">USB0_PWR_FAULT</text>
<text x="62.4" y="40.2">USB1_PWR_FAULT</text>
<text x="116.2" y="36.3">USB_5V</text>
<text x="116.2" y="40.2">GND</text>
<text x="66" y="44">USB1_PWR_EN</text>
<text x="156.8" y="44">USB1_VBUS</text>
<text x="139.4" y="53.7">USB_5V</text>
<text x="212.7" y="53.7">USB0_VDDA</text>
<text x="270.6" y="53.7">USB1_DM</text>
<text x="270.6" y="57.5">USB1_VBUS</text>
<text x="270.6" y="55.6">USB1_DP</text>
<text x="208.9" y="71.1">USB0_DP</text>
<text x="208.9" y="67.2">USB0_PWR_EN</text>
<text x="208.9" y="69.1">USB0_PWR_FAULT</text>
<text x="208.9" y="74.9">USB0_VBUS</text>
<text x="208.9" y="73">USB0_DM</text>
<text x="208.9" y="76.8">USB0_ID</text>
<text x="56.4" y="82.6">USB1_VBUS</text>
<text x="73.7" y="84.6">USB1_DM</text>
<text x="91.1" y="86.5">USB1_DP R3</text>
<text x="228.2" y="88.4">USB0_VDDA</text>
<text x="56.4" y="134.7">USB0_VBUS</text>
<text x="73.7" y="136.7">USB0_DM</text>
<text x="73.7" y="138.6">USB0_DP</text>
<text x="135.5" y="140.5">USB0_ID</text>
</g>
<g font-size="1.7" fill="#000080">
<text x="123.6" y="16.1">U1</text>
<text x="88.2" y="29.8">U3</text>
<text x="123.6" y="29.8">PMEG2005AEV115</text>
<text x="139" y="27.7">FB1</text>
<text x="135.7" y="35.6">BLM15HG601SN1D</text>
<text x="139" y="39.3">FB2</text>
<text x="136.1" y="46.8">BLM15HG601SN1D</text>
<text x="50.2" y="49.9">R30</text>
<text x="50.2" y="51.8">10K</text>
<text x="56" y="49.9">R28</text>
<text x="56" y="51.8">10K</text>
<text x="61.8" y="49.9">R27</text>
<text x="61.8" y="51.8">10K</text>
<text x="67.6" y="49.9">R25</text>
<text x="67.6" y="51.8">10K</text>
<text x="98.5" y="49.9">LM3526-H</text>
<text x="123.6" y="48.9">U4</text>
<text x="195" y="53.8">BLM15HG601SN1D</text>
<text x="232.6" y="51.8">U9D</text>
<text x="206.6" y="57.6">FB5</text>
<text x="123.6" y="62.6">PMEG2005AEV115</text>
<text x="215.1" y="63.4">12K1</text>
<text x="222.6" y="63.4">R47</text>
<text x="156.6" y="74.6">J3</text>
<text x="204.6" y="83.7">FB7</text>
<text x="231.6" y="80.8">LPC4330_1830</text>
<text x="86.7" y="84.8">R4</text>
<text x="96.9" y="84.8">33</text>
<text x="110.4" y="86.7">33</text>
<text x="162.1" y="92.1" transform="rotate(-90 162.1 92.1)">ZX62D-B-5P8</text>
<text x="202.7" y="92.4">BLM15HG601SN1D</text>
<text x="77" y="96.2">C3</text>
<text x="77" y="98">47pF</text>
<text x="94.4" y="98.1">C1</text>
<text x="94.4" y="99.9">47pF</text>
<text x="123.6" y="96.2">R5</text>
<text x="123.6" y="98.1">15K</text>
<text x="131.3" y="96.2">R2</text>
<text x="131.3" y="98.1">15K</text>
<text x="227.6" y="96.2">C36</text>
<text x="227.6" y="98">100nF</text>
<text x="150.6" y="110.7">FB9</text>
<text x="148.7" y="119.4">BLM15HG601SN1D</text>
<text x="156.6" y="126.7">J1</text>
<text x="123.6" y="148.3">R26</text>
<text x="131.3" y="148.3">R29</text>
<text x="162.1" y="144.2" transform="rotate(-90 162.1 144.2)">ZX62D-B-5P8</text>
<text x="123.6" y="150.3">15K</text>
<text x="131.3" y="150.3">15K</text>
<text x="150.6" y="162.8">FB3</text>
<text x="148.7" y="171.5">BLM15HG601SN1D</text>
</g>
<g font-size="1.7">
<text x="121.2" y="20.8">3</text>
<text x="121.2" y="22.8">4</text>
<text x="132.6" y="18.9">1</text>
<text x="132.6" y="20.8">2</text>
<text x="132.6" y="22.8">5</text>
<text x="132.6" y="24.7">6</text>
<text x="84.5" y="32.4">1</text>
<text x="107.5" y="32.4">8</text>
<text x="84.5" y="36.3">2</text>
<text x="84.5" y="40.1">3</text>
<text x="107.5" y="40.1">6</text>
<text x="107.5" y="36.3">7</text>
<text x="84.5" y="44">4</text>
<text x="107.5" y="44">5</text>
<text x="121.2" y="53.6">3</text>
<text x="132.6" y="51.7">1</text>
<text x="132.6" y="53.6">2</text>
<text x="228" y="53.6">D1</text>
<text x="265.9" y="53.6">E10</text>
<text x="121.2" y="55.6">4</text>
<text x="132.6" y="55.6">5</text>
<text x="132.6" y="57.5">6</text>
<text x="228" y="55.6">D2</text>
<text x="228" y="57.5">D3</text>
<text x="228.3" y="59.4">F2</text>
<text x="265.9" y="57.5">D10</text>
<text x="265.9" y="55.6">E9</text>
<text x="228.3" y="61.4">F3</text>
<text x="228" y="67.1">G4</text>
<text x="228" y="69.1">G7</text>
<text x="228.2" y="71">E1</text>
<text x="150.2" y="74" transform="rotate(-90 150.2 74)">6</text>
<text x="152.1" y="74" transform="rotate(-90 152.1 74)">7</text>
<text x="228.2" y="72.9">E2</text>
<text x="228.2" y="74.9">E3</text>
<text x="228.3" y="76.8">F1</text>
<text x="85" y="82.5">D+ and D- are Differential Pair with 90 ohm impedance.</text>
<text x="146.3" y="82.6">1</text>
<text x="195" y="78.8">3V3</text>
<text x="146.3" y="84.5">2</text>
<text x="146.3" y="86.4">3</text>
<text x="146.3" y="88.4">4</text>
<text x="146.3" y="90.3">5</text>
<text x="150.2" y="100.8" transform="rotate(-90 150.2 100.8)">9</text>
<text x="152.1" y="100.8" transform="rotate(-90 152.1 100.8)">8</text>
<text x="79.2" y="130.8">D+ and D- are Differential Pair with 90 ohm impedance.</text>
<text x="150.2" y="126.1" transform="rotate(-90 150.2 126.1)">6</text>
<text x="152.1" y="126.1" transform="rotate(-90 152.1 126.1)">7</text>
<text x="146.3" y="134.7">1</text>
<text x="146.3" y="136.7">2</text>
<text x="146.3" y="138.6">3</text>
<text x="146.3" y="140.5">4</text>
<text x="146.3" y="142.5">5</text>
<text x="189.2" y="148.1">1/0</text>
<text x="150.2" y="152.9" transform="rotate(-90 150.2 152.9)">9</text>
<text x="152.1" y="152.9" transform="rotate(-90 152.1 152.9)">8</text>
<text x="173.7" y="152">USB0_PWR_EN</text>
<text x="173.7" y="155.8">USB1_PWR_EN</text>
<text x="187.3" y="152">HOST/DEVICE</text>
<text x="187.3" y="155.8">HOST/DEVICE</text>
<text x="175.7" y="159.7">NOTE:- When both USB0 and USB1 are in</text>
<text x="182.2" y="161.5">external 5V DC to be given to J8 pin 2.</text>
<text x="212" y="159.7">Host mode</text>
<text x="9.7" y="169.4">=&gt;Route USB trace pairs together [ DM &amp; DP].</text>
<text x="9.7" y="171.1">=&gt;Do not route USB traces under crystals, oscillators,magnetic devices or</text>
<text x="10.6" y="172.8">ICs that use and/or duplicate clocks.</text>
<text x="222" y="173.4">Title</text>
<text x="9.7" y="174.6">=&gt;Route high-speed USB signals using a minimum of vias and corners.</text>
<text x="9.7" y="176.3">=&gt;Use 20-mil minimum spacing between high-speed USB signal pairs and other</text>
<text x="11.5" y="178.1">signal traces for optimal signal quality.</text>
<text x="222" y="179.2">Size</text>
<text x="229.7" y="179.2">Document Number</text>
<text x="229.7" y="175.3">05 USB</text>
<text x="285.7" y="179.2">Rev</text>
<text x="222" y="185">Date:</text>
<text x="223.9" y="181.1">B</text>
<text x="229.7" y="181.1">XPLORER</text>
<text x="232.1" y="185">Monday, March 26, 2012</text>
<text x="260.6" y="185">Sheet</text>
<text x="270.3" y="185">5</text>
<text x="276.1" y="185">of</text>
<text x="281.9" y="185">6</text>
<text x="287.7" y="181.1">1.2</text>
</g>
<g font-size="1.7" fill="#004080">
<text x="124.5" y="22.1">3</text>
<text x="129.3" y="20.1">1</text>
<text x="129.3" y="22.1">2</text>
<text x="124.5" y="24">4</text>
<text x="129.3" y="24">5</text>
<text x="129.3" y="25.9">6</text>
<text x="87.8" y="33.7">ENA</text>
<text x="99.4" y="33.7">OUT_A</text>
<text x="87.8" y="37.5">FLAG_A</text>
<text x="87.8" y="41.4">FLAG_B</text>
<text x="101.3" y="41.4">GND</text>
<text x="103.5" y="37.5">IN</text>
<text x="87.8" y="45.2">ENB</text>
<text x="99.4" y="45.2">OUT_B</text>
<text x="129.3" y="53">1</text>
<text x="124.5" y="54.9">3</text>
<text x="124.5" y="56.8">4</text>
<text x="129.3" y="54.9">2</text>
<text x="129.3" y="56.8">5</text>
<text x="129.3" y="58.7">6</text>
<text x="232.6" y="54.9">USB0_VDDA3V3_DRIVER</text>
<text x="232.6" y="56.8">USB0_VDDA3V3</text>
<text x="232.6" y="58.7">USB0_VSSA_TERM</text>
<text x="253.3" y="58.7">USB1_VBUS</text>
<text x="255.4" y="54.9">USB1_DM</text>
<text x="255.6" y="56.8">USB1_DP</text>
<text x="232.6" y="60.7">USB0_VSSA_REF</text>
<text x="232.6" y="62.6">USB0_RREF</text>
<text x="232.6" y="68.4">USB0_PWR_EN</text>
<text x="232.6" y="70.3">USB0_PWR_FAULT</text>
<text x="232.6" y="72.3">USB0_DP</text>
<text x="232.6" y="74.2">USB0_DM</text>
<text x="232.6" y="76.1">USB0_VBUS</text>
<text x="149.6" y="83.8">VBUS</text>
<text x="151.4" y="80.6" transform="rotate(-90 151.4 80.6)">SHL1</text>
<text x="153.3" y="80.6" transform="rotate(-90 153.3 80.6)">SHL2</text>
<text x="232.6" y="78">USB0_ID</text>
<text x="149.6" y="85.8">DM</text>
<text x="149.6" y="87.7">DP</text>
<text x="149.6" y="89.6">ID</text>
<text x="149.6" y="91.6">GND</text>
<text x="151.4" y="97.5" transform="rotate(-90 151.4 97.5)">SHL4</text>
<text x="153.3" y="97.5" transform="rotate(-90 153.3 97.5)">SHL3</text>
<text x="149.6" y="135.9">VBUS</text>
<text x="149.6" y="137.9">DM</text>
<text x="151.4" y="132.7" transform="rotate(-90 151.4 132.7)">SHL1</text>
<text x="153.3" y="132.7" transform="rotate(-90 153.3 132.7)">SHL2</text>
<text x="149.6" y="139.8">DP</text>
<text x="149.6" y="141.7">ID</text>
<text x="149.6" y="143.7">GND</text>
<text x="151.4" y="149.6" transform="rotate(-90 151.4 149.6)">SHL4</text>
<text x="153.3" y="149.6" transform="rotate(-90 153.3 149.6)">SHL3</text>
</g>
<g font-size="1.4">
<text x="30.9" y="1.4">5</text>
<text x="88.8" y="1.4">4</text>
<text x="146.7" y="1.4">3</text>
<text x="204.6" y="1.4">2</text>
<text x="262.6" y="1.4">1</text>
<text x=".5" y="26.1">D</text>
<text x="292" y="26.1">D</text>
<text x=".5" y="71.9">C</text>
<text x="292" y="71.9">C</text>
<text x=".5" y="117.8">B</text>
<text x="292" y="117.8">B</text>
<text x=".5" y="163.6">A</text>
<text x="292" y="163.6">A</text>
<text x="30.9" y="186.8">5</text>
<text x="88.8" y="186.8">4</text>
<text x="146.7" y="186.8">3</text>
<text x="204.6" y="186.8">2</text>
<text x="262.6" y="186.8">1</text>
</g>
</svg>
